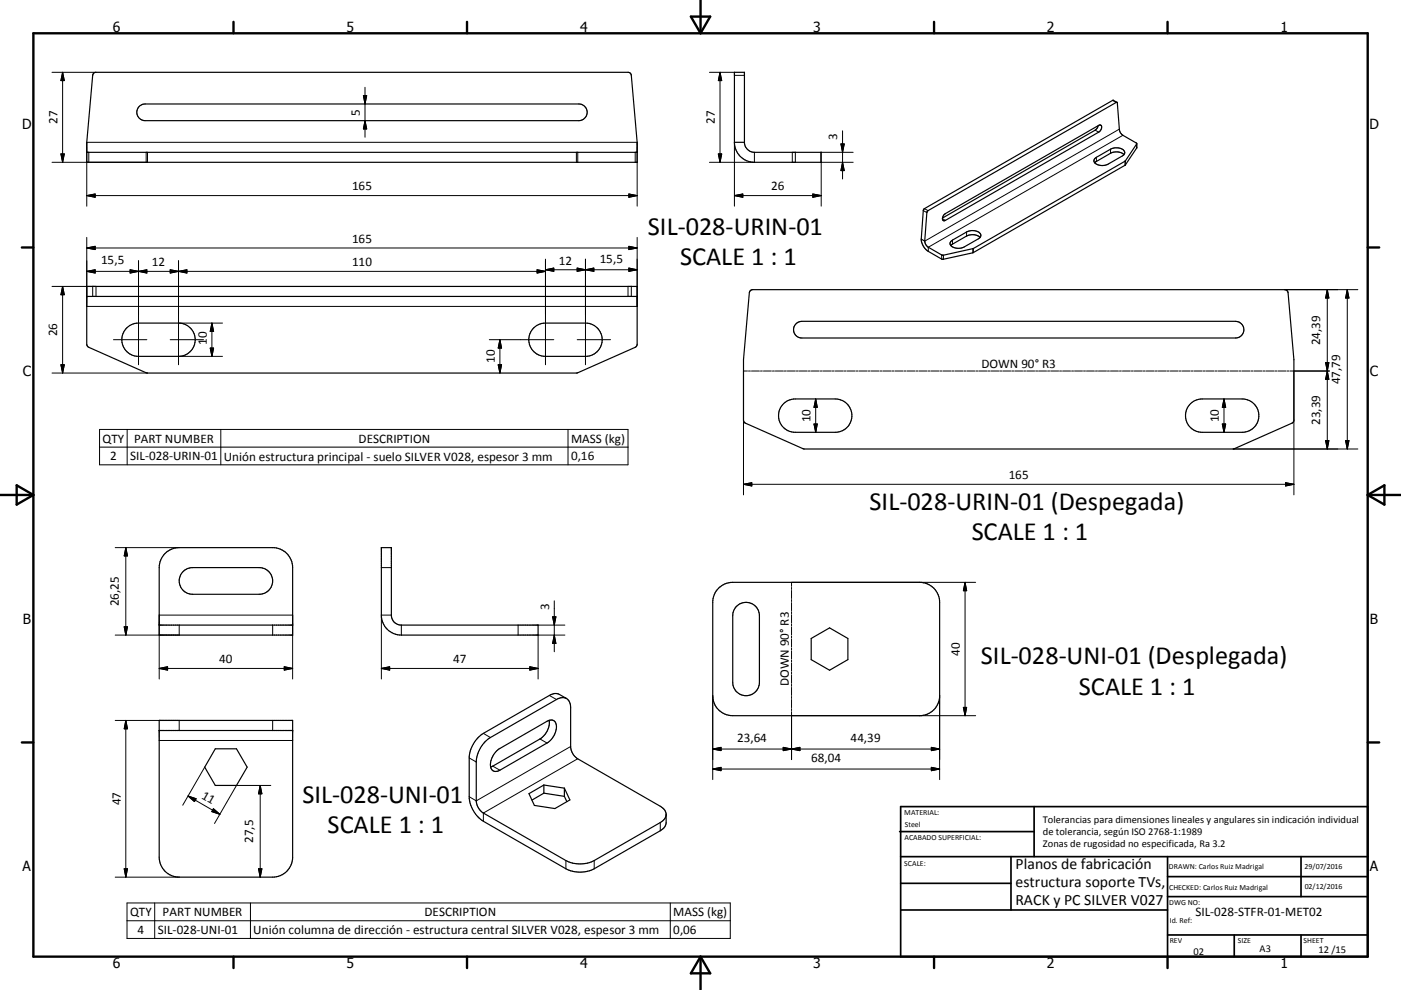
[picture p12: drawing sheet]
<svg xmlns="http://www.w3.org/2000/svg" width="420mm" height="297mm" viewBox="0 0 420 297" stroke-linecap="round" stroke-linejoin="round" font-family="sans-serif">
<g fill="none" stroke="#000" stroke-width=".36">
<path d="M28.2 21.9l.6-.2h159.7l.5 .3 .3 .6 1.7 20.1v6h-165v-6l1.8-20.1zM41.8 31.9l1-.6 .7-.1h130.1a2.5 2.5 0 0 1 2.4 2.5 2.5 2.5 0 0 1-2.4 2.5h-130.1a2.52 2.52 0 0 1-2.3-1.6 2.52 2.52 0 0 1 .6-2.7zM329.2 37.7l-.4 .9-.4 .4-45.8 26.4M334.9 30.7l-1.3-.6-56.4 32.5-.4 .6-.6 8.5M334.9 30.7l.7 8a2.26 2.26 0 0 0 1.1 1.9l4.1 2.4v1.4l-3.5 5.2-45.7 26.3-9 1.9-4.3-2.4a4.7 4.7 0 0 1-2.1-3.7M334.9 30.7l-56.7 32.5-.3 .6-.7 8.5M26 45.7h165M220.2 42.7a6 6 0 0 0 6 6h20v-3h-20a3 3 0 0 1-3-3M220.2 42.7v-21h3v21M220.2 42.7h3M328.2 47.6l4.8-2.8a3.1 3.1 0 0 1 4.2 .8v.5l-.5 .5-4.5 2.6a3.1 3.1 0 0 1-4.2-.8zM337 46.4a3.6 3.6 0 0 0-4-.4l-4.8 2.8"/>
<path d="M340.8 43.1l-3.5 5.3-45.5 26.2-9.1 2-4.4-2.4a2.44 2.44 0 0 1-1.1-1.9M276.2 71.7l1 .6M283.1 64.4l46.3-26.8a.68 .68 0 0 1 .9 .2 .68 .68 0 0 1-.1 .9l-.8 1-46 26.4a.67 .67 0 0 1-.8-.2 .67 .67 0 0 1 .1-.9zM285.1 72.4l4.7-2.8a3.1 3.1 0 0 1 4.3 .9l-.1 .4-.4 .6-4.5 2.6a3.2 3.2 0 0 1-4.3-.9zM293.8 71.2a3.6 3.6 0 0 0-4-.4l-4.7 2.9M26 85.9h165v17.4l-.6 .9-17.6 7.7h-128.6l-18-8-.2-.6zM26 88.9h165M38.1 98.3l1.3-.9 1.6-.4 12.5-.1a5 5 0 0 1 5 5 5 5 0 0 1-5 5h-12a5 5 0 0 1-4.6-3.1 5 5 0 0 1 1.2-5.5zM160.1 98.3l1.3-.9 1.6-.4 12.5-.1a5 5 0 0 1 5 5 5 5 0 0 1-5 5h-12a5 5 0 0 1-4.6-3.1 5 5 0 0 1 1.2-5.5zM224.9 87.3l.7-.4h159.8l.5 .4 .3 .5 1.7 20.1v18.4l-.6 .7-17.6 7.7h-128.8l-17.4-7.7-.5-.5-.1-18.6 1.8-20.1zM238.7 97.1l.6-.4 1.1-.3h130a2.5 2.5 0 0 1 2.5 2.5 2.5 2.5 0 0 1-2.5 2.5h-130a2.49 2.49 0 0 1-2.3-1.6 2.49 2.49 0 0 1 .6-2.7zM235 121.1l1.3-1 1.6-.4h12.5a5 5 0 0 1 5 5 5 5 0 0 1-5 5h-12a5 5 0 0 1-4.6-3.2 5 5 0 0 1 1.2-5.4z"/>
<path d="M357 121.1l1.3-1 1.6-.4h12.5a5 5 0 0 1 5 5 5 5 0 0 1-5 5h-12a5 5 0 0 1-4.6-3.2 5 5 0 0 1 1.2-5.4zM49.5 166a6.1 6.1 0 0 1 4.2-1.7h28a6 6 0 0 1 6 6v20.2h-40v-20.2a6.1 6.1 0 0 1 1.8-4.3zM55.1 171.3l1.2-.8 1-.2h20.4a4 4 0 0 1 4 4 4 4 0 0 1-4 4h-20a4 4 0 0 1-3.7-2.6 4 4 0 0 1 1.1-4.4zM114.3 164.3h3v20.2a2.95 2.95 0 0 0 3 3h41v3h-41a6 6 0 0 1-6-6zM215.4 176.5a5.9 5.9 0 0 1 4.3-1.8h56a6 6 0 0 1 6 6v28a6 6 0 0 1-6 6h-56a6 6 0 0 1-6-6v-28a6.1 6.1 0 0 1 1.7-4.2zM47.7 187.5h40M220.7 182a4 4 0 0 1 4.4-1 4 4 0 0 1 2.6 3.7v20a4 4 0 0 1-4 4 4 4 0 0 1-4-4v-20l.2-1.4zM243.2 191.5l5.5-3.1 5.5 3.1v6.4l-5.5 3.2-5.5-3.2zM47.7 216.1h40v41.1a6 6 0 0 1-6 6h-28a6 6 0 0 1-6-6zM47.7 219.2h40M164.6 216.1a5.9 5.9 0 0 1-2.7 5.6l-14.8 8.4M169.8 209.6l-2.1-1.3a2.89 2.89 0 0 0-3 .3l-19.8 11.4a9.6 9.6 0 0 0-4.2 6.9v12.6a9.7 9.7 0 0 0 4.2 6.9l24.8 14.2a9.4 9.4 0 0 0 8.4 0l19.9-11.4a2.98 2.98 0 0 0 1.7-2.4v-2.5"/>
<path d="M169.8 209.6a3.1 3.1 0 0 0-3 .3l-19.8 11.4a9.3 9.3 0 0 0-4.2 7.3v11.7a4.7 4.7 0 0 0 2.1 3.6l24.8 14.3a9.4 9.4 0 0 0 8.4 0l19.9-11.4a2.98 2.98 0 0 0 1.7-2.5M169.8 209.6a3.1 3.1 0 0 1 1.3 2.7v12a4.7 4.7 0 0 0 2.1 3.3l24.8 14.3a2.98 2.98 0 0 1 1.7 2.4M64.5 224.6h6.4l3.2 5.6-3.2 5.4h-6.4l-3.1-5.4zM148.9 225.3l.6-.6 14.5-8.3a1.8 1.8 0 0 1 2.2-.1 1.8 1.8 0 0 1 .6 2.2 6.2 6.2 0 0 1-2.8 4.4l-14.1 8.2a1.8 1.8 0 0 1-2.2 0 1.8 1.8 0 0 1-.6-2.1 6.5 6.5 0 0 1 1.8-3.7zM163.1 235.5l-4.5 2.6 1.6 3.5 6.2 1 4.5-2.6-1.7-3.5M163.1 238l-3.6 2M163.1 235.5v2.5M163.1 238l6.1 .9M163.1 235.5l6.1 1M169.2 236.5v2.4M169.2 238.9l.7 1.6"/>
</g>
<g fill="none" stroke="#000" stroke-width=".3">
<path d="M15.6 21.7h13.2M18.8 21.7v27M18.8 21.7l.5 2.5h-1zM109 28.7h.9l-.5 2.5zM109.4 26.2v15M109.4 36.2l.5 2.5h-.9zM212.7 21.7h7.5M215.9 21.7l.5 2.5h-1zM215.9 21.7v27M220.2 22.6h3M252.6 39.2v14.5M328.4 39l1 .7"/>
<path d="M333.6 30.1l1 .6M335.6 38.7l-58.4 33.6M18.3 46.2h1l-.5 2.5zM26 58.7l2.5-.5v1zM26 58.7h165M26.6 45.7v3M43.8 45.7v3M44.2 45.7v3h-28.6M172.8 45.7v3M173.2 45.7v3M188.5 58.2l2.5 .5-2.5 .5zM190.4 45.7v3"/>
<path d="M215.4 46.2h1l-.5 2.5zM220.2 58.7h26M220.2 58.7l2.5-.5v1zM220.2 42.7v19.2M226.2 45.7v3h-13.5M237.5 45.7v3M238.5 45.7v3M243.7 58.2l2.5 .5-2.5 .5zM246.2 48.7v13.2M252.1 43.2h1l-.5 2.5zM252.6 48.7l.5 2.5h-1zM255.8 45.7h-9.7v3h9.7"/>
<path d="M328.7 47.2v1.2M333 44.8v1.2M336.7 40.6l-58.4 33.6v1.2M337.3 48.4v1.2M337.4 48.3v1.2M340.8 43.2v1.2M26 61.9v-19.2h165v19.2M26 71.2v20.7h165v-20.7M26 74.4l2.5-.5v1zM26 74.4h165M41.5 78.2v31.2M53.5 78.2v31.2"/>
<path d="M163.5 77.8v31.6M175.5 77.8v31.6M188.5 73.9l2.5 .5-2.5 .5zM276.8 63.2l1.1 .6M277.2 62.6l1 .6M282.3 76.5v1.2M282.5 65.6l.9 .5M282.9 76.6v1.2M285.5 72v1.3M289.8 69.6v1.2M291.6 74.6v1.3M291.8 74.6v1.2"/>
<path d="M15.6 85.9h13.2v3M18.8 85.9v26M18.8 85.9l.5 2.5h-1zM26 81.4h137.5M26 81.4l2.5-.5v1zM27.8 85.9v3M39 80.9l2.5 .5-2.5 .5zM41.5 81.4l2.5-.5v1zM51 80.9l2.5 .5-2.5 .5zM53.5 81.4l2.5-.5v1zM53.6 96.9h13.1M63.5 96.9v10"/>
<path d="M63.5 96.9l.5 2.5h-1zM161 80.9l2.5 .5-2.5 .5zM163.5 80.9h27.5M163.5 80.9l2.5-.5v1zM173 80.4l2.5 .5-2.5 .5zM175.5 80.9l2.5-.5v1zM188.3 85.9v3M188.5 80.4l2.5 .5-2.5 .5zM189.3 85.9v3M385.2 86.9h21.9M397.9 86.9v47.8M397.9 86.9l.5 2.5h-1z"/>
<path d="M403.9 86.9v47.8M403.9 86.9l.5 2.5h-1zM15.6 111.9h28.6M18.3 109.4h1l-.5 2.5zM34 101.9h10M51 101.9h10M53.6 106.9h13.1M63 104.4h1l-.5 2.5zM146.7 101.9h19.3M149.4 109.4h1l-.5 2.5zM149.9 101.9l.5 2.5h-1zM149.9 101.9v10"/>
<path d="M173 101.9h10M224.1 111.3h-1.2v37.2M224.4 111.3h.6M225.3 111.3h2.4M228 111.3h.6M228.9 111.3h2.4M231.6 111.3h.6M232.5 111.3h2.4M235.2 111.3h.6M236.1 111.3h2.4M238.8 111.3h.5M239.6 111.3h2.4"/>
<path d="M242.3 111.3h.6M243.2 111.3h2.4M244.5 119.7v10M244.5 119.7l.5 2.5h-1zM245.9 111.3h.6M246.8 111.3h2.4M249.5 111.3h.6M250.4 111.3h2.4M253.1 111.3h.6M254 111.3h2.4M256.7 111.3h.6M257.6 111.3h2.4"/>
<path d="M260.3 111.3h.6M261.2 111.3h2.4M263.9 111.3h.6M264.7 111.3h2.5M267.4 111.3h.6M268.4 111.3h2.3M271 111.3h.6M271.9 111.3h2.4M274.6 111.3h.6M275.5 111.3h2.4M278.2 111.3h.6M279.1 111.3h2.4"/>
<path d="M281.8 111.3h.6M282.7 111.3h2.4M285.4 111.3h.6M286.3 111.3h2.4M289 111.3h.6M289.9 111.3h2.4M292.6 111.3h.5M293.4 111.3h2.4M296.1 111.3h.7M297 111.3h2.4M299.7 111.3h.6M300.6 111.3h2.4"/>
<path d="M303.3 111.3h.6M304.2 111.3h2.4M306.9 111.3h.6M307.8 111.3h2.4M310.5 111.3h.6M311.4 111.3h2.4M314.1 111.3h.6M315 111.3h2.4M317.7 111.3h.6M318.6 111.3h2.4M321.3 111.3h.5M322.2 111.3h2.3"/>
<path d="M324.8 111.3h.6M325.7 111.3h2.4M328.4 111.3h.6M329.3 111.3h2.4M332 111.3h.6M332.9 111.3h2.4M335.6 111.3h.6M336.5 111.3h2.4M339.2 111.3h.6M340.1 111.3h2.4M342.8 111.3h.6M343.7 111.3h2.4"/>
<path d="M346.4 111.3h.6M347.2 111.3h2.5M349.9 111.3h.7M350.9 111.3h2.3M353.6 111.3h.5M354.4 111.3h2.4M357.1 111.3h.6M358 111.3h2.4M360.7 111.3h.6M361.6 111.3h2.4M364.3 111.3h.6M365.2 111.3h2.4"/>
<path d="M367 119.7l.5 2.5h-1zM367 119.7v10M367.9 111.3h.6M368.8 111.3h2.4M371.5 111.3h.6M372.4 111.3h2.4M375.1 111.3h.6M376 111.3h2.3M378.7 111.3h.6M379.5 111.3h2.5M382.2 111.3h.6M383.1 111.3h2.4"/>
<path d="M385.8 111.3h.6M386.7 111.3h11.9M387.9 111.3v37.2M397.4 108.8h1l-.5 2.5zM397.9 111.3l.5 2.5h-1zM29.8 128.8h158.5v10.7h-158.5zM29.8 134.1h158.5M38.1 128.8v10.7M66.2 128.8v10.7M170.3 128.8v10.7M244 127.2h1l-.5 2.5zM366.5 127.2h1l-.5 2.5z"/>
<path d="M369.7 134.7h37.4M397.4 132.2h1l-.5 2.5zM403.4 132.2h1l-.5 2.5zM222.9 145.3h165M222.9 145.3l2.5-.5v1zM385.4 144.8l2.5 .5-2.5 .5zM34.5 164.3h19.2M37.7 164.3v26.2M37.7 164.3l.5 2.5h-1zM114.3 170.3h3M237.3 176.2v.6M237.3 177.1v2.5"/>
<path d="M237.3 179.9v.6M289.3 174.7v40M289.3 174.7l.5 2.5h-1zM292.5 174.7h-55.2v1.2M37.2 188h1l-.5 2.5zM53.7 187.5v3h-19.2M81.7 187.5v3M117.3 184.5h-3v19.2M120.3 187.5v3M155.3 187.5v3M161.3 187.5h8.1M165.7 185h1l-.5 2.5z"/>
<path d="M166.2 180.2v15.3M166.2 190.5l.5 2.5h-1zM169.4 190.5h-8.1v13.2M237.3 180.8v2.4M237.3 183.5v.6M237.3 184.4v2.4M237.3 187.1v.6M237.3 188v2.5M237.3 190.8v.6M237.3 191.7v2.4M237.3 194.4v.6M237.3 195.3v2.4"/>
<path d="M237.3 198.1v.6M237.3 199v2.4M34.5 216.1h19.2v3.1M37.7 216.1v47.1M37.7 216.1l.5 2.6h-1zM47.7 203.7v-19.2h40v19.2M47.7 200.5h40M47.7 200.5l2.5-.5v1zM81.7 216.1v3.1M85.2 200l2.5 .5-2.5 .5zM114.3 200.5h47M114.3 200.5l2.5-.5v1z"/>
<path d="M158.8 200l2.5 .5-2.5 .5zM164.7 208.6l2.1 1.3M213.7 208.7v25.2M237.3 201.7v.6M237.3 202.6v2.4M237.3 205.3v.6M237.3 206.2v2.4M237.3 208.9v.7M237.3 209.9v2.4M237.3 212.6v.6M237.3 213.5v14.4M237.3 214.7h55.2"/>
<path d="M281.7 208.7v25.2M288.8 212.2h1l-.5 2.5zM47.7 222.2h40M56.4 238.8l9.5 5.5M56.4 238.8l2.4 .8-.5 .9zM61.4 230.2l-6.6 11.4M78 235.6v27.6M78 235.6l.5 2.6h-1zM81.2 235.6h-10.3l-6.6 11.5M140.7 227.4l2.1 1.2M144.9 220l2.1 1.3M147.7 229.9l2.2 1.2"/>
<path d="M161.9 221.7l2.1 1.2M171.1 224l-28.3 16.3-2.1-1.3M173.2 227.6l-28.3 16.3v2.5M213.7 224.7h68M213.7 224.7l2.5-.5v1zM213.7 230.7l2.5-.5v1zM213.7 230.7h68M234.8 224.2l2.5 .5-2.5 .5zM237.3 224.7l2.5-.5v1zM279.2 230.2l2.5 .5-2.5 .5zM279.2 224.2l2.5 .5-2.5 .5zM64 242.6l1.9 1.7-2.4-.8z"/>
<path d="M169.7 258.2v2.4M178.1 258.2v2.4M198 246.8v2.4M34.5 263.2h19.2M37.2 260.6h1l-.5 2.6zM38.1 270.9h180.8v10.6h-180.8zM38.1 276.2h180.8M46.4 270.9v10.6M75.1 270.9v10.6M77.5 260.6h1l-.5 2.6zM201 270.9v10.6"/>
</g>
<g fill="none" stroke="#000" stroke-width=".71">
<path d="M10 10h400v277h-400zM70 6.6v3.4M140 6.6v3.4M207.1 5h5.8l-2.9 5zM210 0v10M280 6.6v3.4M350 6.6v3.4M6.6 74.2h3.4M410 74.2h3.5M0 148.5h10M5 145.6l5 2.9-5 2.9zM410 148.5h10.1"/>
<path d="M410 148.5l5.1-2.9v5.8zM6.6 222.7h3.4M410 222.7h3.5M70 287v3.4M140 287v3.4M210 287v10M210 287l2.9 5h-5.8zM280 287v3.4M350 287v3.4"/>
</g>
<g fill="none" stroke="#000" stroke-width=".51">
<path d="M269.7 249.5h40.3M270 242h140v45h-140zM270 257h140M303.1 257v16M310 242v15M350 257v30M390.1 257v12M270 265h33.1M270 273h80M350 269h60M350 263h60M350 280.5h60"/>
<path d="M370 280.5v6.5M390.1 280.5v6.5"/>
</g>
<g fill="#000" stroke="#000" stroke-width=".3">
<path d="M18.8 21.7l.5 2.5h-1zM109 28.7h.9l-.5 2.5zM109.4 36.2l.5 2.5h-.9zM215.9 21.7l.5 2.5h-1zM18.3 46.2h1l-.5 2.5zM26 58.7l2.5-.5v1zM188.5 58.2l2.5 .5-2.5 .5zM215.4 46.2h1l-.5 2.5zM220.2 58.7l2.5-.5v1zM243.7 58.2l2.5 .5-2.5 .5zM252.1 43.2h1l-.5 2.5zM252.6 48.7l.5 2.5h-1z"/>
<path d="M26 74.4l2.5-.5v1zM188.5 73.9l2.5 .5-2.5 .5zM18.8 85.9l.5 2.5h-1zM26 81.4l2.5-.5v1zM39 80.9l2.5 .5-2.5 .5zM41.5 81.4l2.5-.5v1zM51 80.9l2.5 .5-2.5 .5zM53.5 81.4l2.5-.5v1zM63.5 96.9l.5 2.5h-1zM161 80.9l2.5 .5-2.5 .5zM163.5 80.9l2.5-.5v1zM173 80.4l2.5 .5-2.5 .5z"/>
<path d="M175.5 80.9l2.5-.5v1zM188.5 80.4l2.5 .5-2.5 .5zM397.9 86.9l.5 2.5h-1zM403.9 86.9l.5 2.5h-1zM18.3 109.4h1l-.5 2.5zM63 104.4h1l-.5 2.5zM149.4 109.4h1l-.5 2.5zM149.9 101.9l.5 2.5h-1zM397.4 108.8h1l-.5 2.5zM397.9 111.3l.5 2.5h-1zM244 127.2h1l-.5 2.5zM244.5 119.7l.5 2.5h-1z"/>
<path d="M366.5 127.2h1l-.5 2.5zM367 119.7l.5 2.5h-1zM397.4 132.2h1l-.5 2.5zM403.4 132.2h1l-.5 2.5zM222.9 145.3l2.5-.5v1zM385.4 144.8l2.5 .5-2.5 .5zM37.7 164.3l.5 2.5h-1zM289.3 174.7l.5 2.5h-1zM37.2 188h1l-.5 2.5zM165.7 185h1l-.5 2.5zM166.2 190.5l.5 2.5h-1zM37.7 216.1l.5 2.6h-1z"/>
<path d="M47.7 200.5l2.5-.5v1zM85.2 200l2.5 .5-2.5 .5zM114.3 200.5l2.5-.5v1zM158.8 200l2.5 .5-2.5 .5zM288.8 212.2h1l-.5 2.5zM56.4 238.8l2.4 .8-.5 .9zM78 235.6l.5 2.6h-1zM213.7 224.7l2.5-.5v1zM213.7 230.7l2.5-.5v1zM234.8 224.2l2.5 .5-2.5 .5zM237.3 224.7l2.5-.5v1zM279.2 230.2l2.5 .5-2.5 .5z"/>
<path d="M279.2 224.2l2.5 .5-2.5 .5zM64 242.6l1.9 1.7-2.4-.8zM37.2 260.6h1l-.5 2.6zM77.5 260.6h1l-.5 2.6z"/>
</g>
<g font-size="7.9">
<text x="194.2" y="70.4">SIL-028-URIN-01</text>
<text x="204" y="79.4">SCALE 1 : 1</text>
<text x="260.7" y="153">SIL-028-URIN-01 (Despegada)</text>
<text x="291.3" y="162">SCALE 1 : 1</text>
<text x="294" y="199.3">SIL-028-UNI-01 (Desplegada)</text>
<text x="323.4" y="208.4">SCALE 1 : 1</text>
<text x="90.7" y="240.9">SIL-028-UNI-01</text>
<text x="98.2" y="249.9">SCALE 1 : 1</text>
</g>
<g font-size="4.7">
<text x="304.5" y="260.9">Planos de fabricación</text>
<text x="304.5" y="266.2">estructura soporte TVs,</text>
<text x="304.5" y="271.6">RACK y PC SILVER V027</text>
</g>
<g font-size="4.2">
<text x="33.9" y="9.6">6</text>
<text x="103.9" y="9.6">5</text>
<text x="173.9" y="9.6">4</text>
<text x="243.8" y="9.6">3</text>
<text x="313.9" y="9.6">2</text>
<text x="383.9" y="9.6">1</text>
<text x="6.7" y="38.7">D</text>
<text x="410.5" y="38.7">D</text>
<text x="6.9" y="112.9">C</text>
<text x="410.7" y="112.9">C</text>
<text x="6.9" y="187.1">B</text>
<text x="410.7" y="187.1">B</text>
<text x="6.8" y="261.4">A</text>
<text x="410.7" y="261.4">A</text>
<text x="33.9" y="290.4">6</text>
<text x="103.9" y="290.4">5</text>
<text x="173.9" y="290.4">4</text>
<text x="243.8" y="290.4">3</text>
<text x="313.9" y="290.4">2</text>
<text x="383.9" y="290.4">1</text>
</g>
<g font-size="3.9">
<text x="107.9" y="34.7" transform="rotate(-90 107.9 34.7)">5</text>
<text x="17.3" y="37.2" transform="rotate(-90 17.3 37.2)">27</text>
<text x="214.3" y="37.2" transform="rotate(-90 214.3 37.2)">27</text>
<text x="251" y="42" transform="rotate(-90 251 42)">3</text>
<text x="105.6" y="57.2">165</text>
<text x="231.2" y="57.2">26</text>
<text x="105.6" y="72.8">165</text>
<text x="30.3" y="79.3">15,5</text>
<text x="45.6" y="79.9">12</text>
<text x="105.6" y="79.8">110</text>
<text x="167.6" y="79.4">12</text>
<text x="179.8" y="78.8">15,5</text>
<text x="17.2" y="100.9" transform="rotate(-90 17.2 100.9)">26</text>
<text x="62" y="103.5" transform="rotate(-90 62 103.5)">10</text>
<text x="395.8" y="103.6" transform="rotate(-90 395.8 103.6)">24,39</text>
<text x="148.3" y="108.9" transform="rotate(-90 148.3 108.9)">10</text>
<text x="294.2" y="110.5">DOWN 90° R3</text>
<text x="401.8" y="115.3" transform="rotate(-90 401.8 115.3)">47,79</text>
<text x="243" y="126.7" transform="rotate(-90 243 126.7)">10</text>
<text x="365.4" y="126.7" transform="rotate(-90 365.4 126.7)">10</text>
<text x="395.8" y="127.5" transform="rotate(-90 395.8 127.5)">23,39</text>
<text x="30.7" y="132.8">QTY</text>
<text x="40.2" y="132.8">PART NUMBER</text>
<text x="107.5" y="132.8">DESCRIPTION</text>
<text x="171.2" y="132.8">MASS (kg)</text>
<text x="33" y="138.1">2</text>
<text x="39" y="138.1">SIL-028-URIN-01</text>
<text x="67.1" y="138.2">Unión estructura principal - suelo SILVER V028, espesor 3 mm</text>
<text x="171.2" y="138.1">0,16</text>
<text x="302.4" y="143.8">165</text>
<text x="35.6" y="181.9" transform="rotate(-90 35.6 181.9)">26,25</text>
<text x="164.7" y="183" transform="rotate(-90 164.7 183)">3</text>
<text x="287.8" y="196.7" transform="rotate(-90 287.8 196.7)">40</text>
<text x="65.7" y="199">40</text>
<text x="135.9" y="199">47</text>
<text x="236.5" y="205.8" transform="rotate(-90 236.5 205.8)">DOWN 90° R3</text>
<text x="221" y="222.6">23,64</text>
<text x="255" y="222.6">44,39</text>
<text x="243.2" y="228.6">68,04</text>
<text x="60.2" y="239.3" transform="rotate(30 60.2 239.3)">11</text>
<text x="36.2" y="241.6" transform="rotate(-90 36.2 241.6)">47</text>
<text x="75.9" y="252.9" transform="rotate(-90 75.9 252.9)">27,5</text>
<text x="39" y="274.8">QTY</text>
<text x="48.8" y="274.8">PART NUMBER</text>
<text x="127.3" y="274.8">DESCRIPTION</text>
<text x="201.8" y="274.9">MASS (kg)</text>
<text x="358.4" y="274.9">SIL-028-STFR-01-MET02</text>
<text x="41.2" y="280.2">4</text>
<text x="47.3" y="280.2">SIL-028-UNI-01</text>
<text x="75.9" y="280.2">Unión columna de dirección - estructura central SILVER V028, espesor 3 mm</text>
<text x="201.8" y="280.2">0,06</text>
</g>
<g font-size="3.1">
<text x="312.7" y="246.8">Tolerancias para dimensiones lineales y angulares sin indicación individual</text>
<text x="312.7" y="250.4">de tolerancia, según ISO 2768-1:1989</text>
<text x="312.7" y="254">Zonas de rugosidad no especificada, Ra 3.2</text>
<text x="357.8" y="286.5">02</text>
<text x="377.6" y="285.6">A3</text>
<text x="395.3" y="285.9">12 /15</text>
</g>
<g font-size="2.4">
<text x="271.1" y="244.4">MATERIAL:</text>
<text x="271.2" y="252">ACABADO SUPERFICIAL:</text>
<text x="271.3" y="248">Steel</text>
<text x="271.1" y="259.7">SCALE:</text>
<text x="350.4" y="260.8">DRAWN: Carlos Ruiz Madrigal</text>
<text x="391.1" y="260.6">29/07/2016</text>
<text x="350.5" y="266.9">CHECKED: Carlos Ruiz Madrigal</text>
<text x="391.2" y="266.7">02/12/2016</text>
<text x="350.5" y="271.4">DWG NO:</text>
<text x="350.7" y="276.9">Id. Ref:</text>
<text x="350.7" y="282.8">REV</text>
<text x="371.1" y="282.9">SIZE</text>
<text x="390.8" y="283">SHEET</text>
</g>
</svg>
